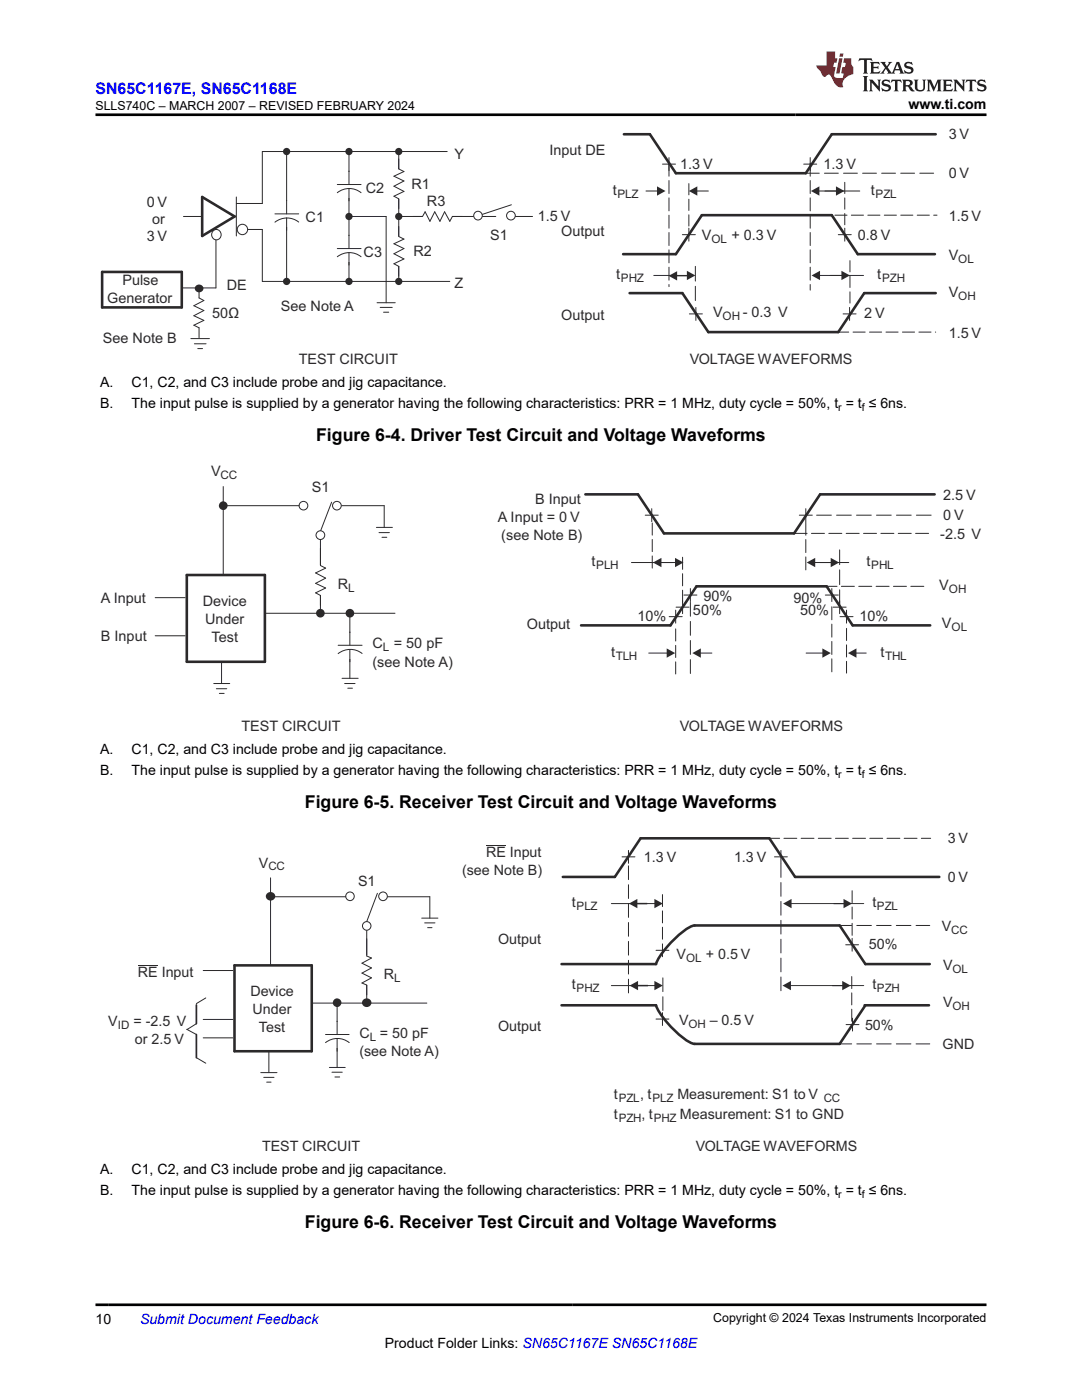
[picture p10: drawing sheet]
<svg xmlns="http://www.w3.org/2000/svg" width="216mm" height="279mm" viewBox="0 0 216 279" stroke-linecap="round" stroke-linejoin="round" font-family="sans-serif">
<path d="M47.2 39.3v7.8M49.5 45.8h2.8M130.5 55h6.7" fill="none" stroke="#2b292a" stroke-width=".2"/>
<path d="M137.1 54l1.7 1-1.7 .9z" fill="#2b292a"/>
<path d="M163.5 55h8.8" fill="none" stroke="#2b292a" stroke-width=".2"/>
<path d="M161.9 55l1.7-1v1.9z" fill="#2b292a"/>
<path d="M169.6 52v8.7" fill="none" stroke="#2b292a" stroke-width=".2" stroke-dasharray="2.2 .9"/>
<path d="M138.8 53.2v6.8" fill="none" stroke="#2b292a" stroke-width=".2" stroke-dasharray="2.9 1"/>
<path d="M166.9 66.3h19.8" fill="none" stroke="#2b292a" stroke-width=".2" stroke-dasharray="2.4 .9"/>
<path d="M125.6 58.5h10.6l5.1 7.8h26l5.2-7.8h14.2" fill="none" stroke="#2b292a" stroke-width=".52"/>
<path d="M163.4 38.1h8.2M137.6 62.6h2.5M138.9 61.4v2.5" fill="none" stroke="#2b292a" stroke-width=".2"/>
<path d="M161.8 38.1l1.7-.9v1.9z" fill="#2b292a"/>
<path d="M139 38.1h2.3" fill="none" stroke="#2b292a" stroke-width=".2"/>
<path d="M137.5 38.1l1.6-.9v1.9z" fill="#2b292a"/>
<path d="M128.9 38.1h2.3" fill="none" stroke="#2b292a" stroke-width=".2"/>
<path d="M131.1 37.2l1.7 .9-1.7 1z" fill="#2b292a"/>
<path d="M135 55.1h2.3" fill="none" stroke="#2b292a" stroke-width=".2"/>
<path d="M133.4 55.1l1.7-1v1.9z" fill="#2b292a"/>
<path d="M165.7 55h2.3" fill="none" stroke="#2b292a" stroke-width=".2"/>
<path d="M167.9 54l1.7 1-1.7 .9z" fill="#2b292a"/>
<path d="M164.6 38.1h2.4" fill="none" stroke="#2b292a" stroke-width=".2"/>
<path d="M166.8 37.2l1.7 .9-1.7 1z" fill="#2b292a"/>
<path d="M124.5 26.8h5.2l5.2 7.8h25.9l5.2-7.8h20.7M124.3 50.7h10.6l5.1-7.8h26l5.2 7.8h15.4" fill="none" stroke="#2b292a" stroke-width=".52"/>
<path d="M57.2 30.2v26M132.2 32.8h2.6M133.5 31.5v2.6M160.4 32.8h2.6M161.7 31.5v2.6M136.2 46.8h2.6M137.5 45.5v2.6M167.3 46.8h2.6M168.6 45.5v2.6M168.2 62.6h2.6M169.5 61.4v2.5" fill="none" stroke="#2b292a" stroke-width=".2"/>
<path d="M166.6 42.9h20.4" fill="none" stroke="#2b292a" stroke-width=".2" stroke-dasharray="2.4 .9"/>
<path d="M137.5 36.6v8.7M168.6 36.4v8.6" fill="none" stroke="#2b292a" stroke-width=".2" stroke-dasharray="2.2 .9"/>
<path d="M133.5 32.6v24.6M161.7 32.6v25.3" fill="none" stroke="#2b292a" stroke-width=".2" stroke-dasharray="2.6 .9"/>
<path d="M160.7 34.6h26" fill="none" stroke="#2b292a" stroke-width=".2" stroke-dasharray="2.8 1"/>
<g fill="#2b292a">
<circle cx="57.2" cy="30.2" r=".73"/>
<circle cx="57.2" cy="56.2" r=".73"/>
</g>
<path d="M89.2 30.2h-36.9v10.4M52.3 45.8v10.4h37.5M69.6 43.2h7.4" fill="none" stroke="#2b292a" stroke-width=".2"/>
<circle cx="69.6" cy="43.2" r=".73" fill="#2b292a"/>
<path d="M40.3 39.3l6.5 3.9-6.5 3.9z" fill="none" stroke="#2b292a" stroke-width=".52"/>
<path d="M36.6 43.2h3.7M47.2 40.6h5.1M75.2 60.4h3.7M75.9 61.4h2.4M76.5 62.3h1.1" fill="none" stroke="#2b292a" stroke-width=".2"/>
<path d="M54.9 40.1h4.7v5.2h-4.7z" fill-rule="evenodd" fill="#fff"/>
<path d="M69.6 30.2v26M54.9 42.7h4.7M57.2 40v2.7M57.2 43.5v2.5M59.6 44.3a3.8 3.8 0 0 0-4.7 0" fill="none" stroke="#2b292a" stroke-width=".2"/>
<g fill="#2b292a">
<circle cx="69.6" cy="30.2" r=".73"/>
<circle cx="69.6" cy="56.2" r=".73"/>
</g>
<path d="M67.3 34.2h4.7v5.2h-4.7z" fill-rule="evenodd" fill="#fff"/>
<path d="M67.3 38.5a3.8 3.8 0 0 1 4.7 0M67.3 36.8h4.7M69.6 34.1v2.7M69.6 37.6v2.5" fill="none" stroke="#2b292a" stroke-width=".2"/>
<path d="M67.3 47h4.7v5.2h-4.7z" fill-rule="evenodd" fill="#fff"/>
<path d="M79.6 30.2v26M67.3 51.2a3.8 3.8 0 0 1 4.7 0M67.3 49.6h4.7M69.6 46.9v2.7M69.6 50.4v2.5" fill="none" stroke="#2b292a" stroke-width=".2"/>
<g fill="#2b292a">
<circle cx="79.6" cy="30.2" r=".73"/>
<circle cx="79.6" cy="56.2" r=".73"/>
</g>
<path d="M78.6 47.2h2v6h-2z" fill-rule="evenodd" fill="#fff"/>
<path d="M79.6 45.2v2l1 .5-2 .9 2 1-2 1 2 1.1-2 .9 1 .6v1.9" fill="none" stroke="#2b292a" stroke-width=".2"/>
<path d="M78.6 33.7h2v6h-2z" fill-rule="evenodd" fill="#fff"/>
<path d="M79.6 31.7v2l1 .5-2 1 2 .9-2 1.1 2 1-2 1 1 .5v1.9M77 43.2v17.2M79.6 43.2h19.3" fill="none" stroke="#2b292a" stroke-width=".2"/>
<circle cx="79.6" cy="43.2" r=".73" fill="#2b292a"/>
<path d="M101.9 43.2h4.4M102 40.9l-5.8 1.9" fill="none" stroke="#2b292a" stroke-width=".2"/>
<path d="M101.1 43a.87 .87 0 0 1 1.7 0 .87 .87 0 0 1-1.7 0zM94.5 43a.86 .86 0 0 1 1.7 0 .86 .86 0 0 1-1.7 0z" fill-rule="evenodd" fill="#fff"/>
<g fill="none" stroke="#2b292a" stroke-width=".2">
<path d="M43.1 45.8v11.7h-6.8"/>
<circle cx="95.4" cy="43" r=".86"/>
<circle cx="101.9" cy="43" r=".87"/>
</g>
<path d="M38.8 59.5h2v5.9h-2z" fill-rule="evenodd" fill="#fff"/>
<path d="M39.7 57.5v2l1 .5-2 1 2 1-2 1 2 .9-2 1 1 .5v2M38.1 67.6h3.7M38.8 68.6h2.3M39.5 69.6h.9" fill="none" stroke="#2b292a" stroke-width=".2"/>
<path d="M20.4 54.3h15.9v7.1h-15.9z" fill="none" stroke="#2b292a" stroke-width=".52"/>
<circle cx="39.8" cy="57.6" r=".82" fill="#2b292a"/>
<path d="M84.3 42.3h6v1.9h-6z" fill-rule="evenodd" fill="#fff"/>
<path d="M49.1 45.8h.3M82.3 43.2h2l.5-.9 1 1.9 .9-1.9 1.1 1.9 .9-1.9 1.1 1.9 .5-1h2" fill="none" stroke="#2b292a" stroke-width=".2"/>
<circle cx="48.4" cy="45.8" r="1.04" fill="#fff"/>
<circle cx="48.4" cy="45.8" r="1.04" fill="none" stroke="#2b292a" stroke-width=".2"/>
<circle cx="43.1" cy="46.8" r="1.01" fill="#fff"/>
<g fill="none" stroke="#2b292a" stroke-width=".2">
<path d="M126 112.3h8.8"/>
<circle cx="43.1" cy="46.8" r="1.01"/>
</g>
<path d="M134.7 111.3l1.7 1-1.7 .9z" fill="#2b292a"/>
<path d="M162.5 112.3h6.9" fill="none" stroke="#2b292a" stroke-width=".2"/>
<path d="M161 112.3l1.7-1v1.9z" fill="#2b292a"/>
<path d="M158.5 106.4h27.6M160.8 104.2v10M164.4 117h20.6" fill="none" stroke="#2b292a" stroke-width=".2" stroke-dasharray="2.6 .9"/>
<path d="M130.2 104.4v9.2" fill="none" stroke="#2b292a" stroke-width=".2" stroke-dasharray="2.4 .9"/>
<path d="M116.8 98.7h10.5l5.2 7.7h26l5.1-7.7h22.9M133.8 124.8l5.2-7.8h25.9l5.2 7.8h15.5" fill="none" stroke="#2b292a" stroke-width=".52"/>
<g fill="none" stroke="#2b292a" stroke-width=".2">
<path d="M63.9 109.4v12.3M128.7 102.8h2.6M130 101.5v2.6M159.5 102.8h2.6M160.8 101.5v2.6M164.7 118.8h2.6M166 117.5v2.6M52.9 122.4h25.9M68.3 135.4h3.2M68.8 136.4h2M69.4 137.3h.9M167.6 123.1h2.6"/>
<path d="M168.9 121.8v2.6"/>
</g>
<path d="M63 112.9h2v5.9h-2z" fill-rule="evenodd" fill="#fff"/>
<path d="M44.5 97.1v17.7M63.9 110.9v2l1.1 .5-2 .9 2 1.1-2 1 2 1-2 .9 .9 .5v2" fill="none" stroke="#2b292a" stroke-width=".2"/>
<circle cx="63.9" cy="122.4" r=".69" fill="#2b292a"/>
<circle cx="63.9" cy="122.4" r=".69" fill="none" stroke="#2b292a" stroke-width=".35"/>
<circle cx="69.8" cy="122.4" r=".69" fill="#2b292a"/>
<circle cx="69.8" cy="122.4" r=".69" fill="none" stroke="#2b292a" stroke-width=".35"/>
<path d="M37.3 114.8h15.6v17.3h-15.6z" fill="none" stroke="#2b292a" stroke-width=".52"/>
<path d="M31 119.3h5.9M31 126.9h5.9M69.8 122.4v13" fill="none" stroke="#2b292a" stroke-width=".2"/>
<path d="M67.5 126.3h4.7v5.1h-4.7z" fill-rule="evenodd" fill="#fff"/>
<g fill="none" stroke="#2b292a" stroke-width=".2">
<path d="M63.9 107.7v3.2M66.2 100.2l-2.3 5.8M68.2 100.9h8.5v4.4M75.1 105.3h3.2M75.6 106.3h2.1M76.2 107.2h1M42.6 136.4h3.2M43.2 137.5h2M43.8 138.4h.9M44.2 132.1v4.3M67.5 128.8h4.7M69.8 126.1v2.7"/>
<path d="M69.8 129.7v2.4M72.2 130.4a3.9 3.9 0 0 0-4.7 0"/>
</g>
<circle cx="63.9" cy="106.8" r=".87" fill="#fff"/>
<circle cx="63.9" cy="106.8" r=".87" fill="none" stroke="#2b292a" stroke-width=".2"/>
<circle cx="67.2" cy="100.9" r=".86" fill="#fff"/>
<circle cx="67.2" cy="100.9" r=".86" fill="none" stroke="#2b292a" stroke-width=".2"/>
<circle cx="60.6" cy="100.9" r=".86" fill="#fff"/>
<g fill="none" stroke="#2b292a" stroke-width=".2">
<path d="M44.5 100.9h15.2"/>
<circle cx="60.6" cy="100.9" r=".86"/>
</g>
<circle cx="44.5" cy="100.9" r=".69" fill="#2b292a"/>
<circle cx="44.5" cy="100.9" r=".69" fill="none" stroke="#2b292a" stroke-width=".35"/>
<path d="M136.2 119.9v2.6M136.5 118.8h2.6M137.8 117.5v2.6M167.5 119.9v2.6M133.5 123.1h2.6M134.8 121.8v2.6M134.9 121.2h2.6M160.9 130.3h3.3M166.2 121.2h2.6" fill="none" stroke="#2b292a" stroke-width=".2"/>
<path d="M134.8 125.5v9.1M136.2 120.2v-9.6M168.9 125.4v8.9" fill="none" stroke="#2b292a" stroke-width=".2" stroke-dasharray="2.4 .9"/>
<path d="M137.8 120.2v14.2" fill="none" stroke="#2b292a" stroke-width=".2" stroke-dasharray="2.8 1"/>
<path d="M166 121.1v13.5" fill="none" stroke="#2b292a" stroke-width=".2" stroke-dasharray="2.6 .9"/>
<path d="M167.5 120.7v-11" fill="none" stroke="#2b292a" stroke-width=".2" stroke-dasharray="2.9 1"/>
<path d="M164.1 129.4l1.7 .9-1.7 1z" fill="#2b292a"/>
<path d="M170.8 130.3h2" fill="none" stroke="#2b292a" stroke-width=".2"/>
<path d="M169.2 130.3l1.7-.9v1.9z" fill="#2b292a"/>
<path d="M129.4 130.3h3.8" fill="none" stroke="#2b292a" stroke-width=".2"/>
<path d="M133 129.4l1.7 .9-1.7 1z" fill="#2b292a"/>
<path d="M139.7 130.3h2.3" fill="none" stroke="#2b292a" stroke-width=".2"/>
<path d="M138.2 130.3l1.6-.9v1.9z" fill="#2b292a"/>
<path d="M163.6 112.3h2.3" fill="none" stroke="#2b292a" stroke-width=".2"/>
<path d="M165.8 111.3l1.6 1-1.6 .9z" fill="#2b292a"/>
<path d="M131.8 112.3h2.4" fill="none" stroke="#2b292a" stroke-width=".2"/>
<path d="M130.3 112.3l1.7-1v1.9z" fill="#2b292a"/>
<path d="M115.9 124.8h17.9" fill="none" stroke="#2b292a" stroke-width=".52"/>
<path d="M162.9 102.8h23.2" fill="none" stroke="#2b292a" stroke-width=".2" stroke-dasharray="2.9 1"/>
<path d="M73.2 187.3v12.1M62.2 200.2h23M65.7 213h3.2M66.2 214h2.1M66.8 214.9h1" fill="none" stroke="#2b292a" stroke-width=".2"/>
<path d="M72.2 190.7h2v5.9h-2z" fill-rule="evenodd" fill="#fff"/>
<path d="M54 175.2v17.5M73.2 188.8v2l.9 .4-1.9 1 1.9 1-1.9 1 1.9 1-1.9 1 1 .4v2" fill="none" stroke="#2b292a" stroke-width=".2"/>
<circle cx="73.2" cy="200.1" r=".73" fill="#2b292a"/>
<circle cx="73.2" cy="200.1" r=".73" fill="none" stroke="#2b292a" stroke-width=".34"/>
<circle cx="67.3" cy="200.1" r=".69" fill="#2b292a"/>
<circle cx="67.3" cy="200.1" r=".69" fill="none" stroke="#2b292a" stroke-width=".34"/>
<path d="M46.8 192.7h15.4v17.1h-15.4z" fill="none" stroke="#2b292a" stroke-width=".51"/>
<path d="M40.5 193.7h6M67.3 200.2v12.8" fill="none" stroke="#2b292a" stroke-width=".2"/>
<path d="M65 204h4.7v5.1h-4.7z" fill-rule="evenodd" fill="#fff"/>
<g fill="none" stroke="#2b292a" stroke-width=".2">
<path d="M75.3 178.3l-2.1 5.6M77.3 179h8.5v4.2M73.2 185.6v3.1M84.1 183.2h3.3M84.7 184.2h2.1M85.3 185.1h.9M52 214.1h3.3M52.6 215h2.1M53.2 216h.9M53.7 209.8v4.3M65 208.1a3.8 3.8 0 0 1 4.7 0M65 206.5h4.7"/>
<path d="M67.3 203.8v2.7M67.3 207.3v2.5"/>
</g>
<circle cx="73.2" cy="184.8" r=".85" fill="#fff"/>
<circle cx="73.2" cy="184.8" r=".85" fill="none" stroke="#2b292a" stroke-width=".2"/>
<circle cx="76.4" cy="178.9" r=".86" fill="#fff"/>
<circle cx="76.4" cy="178.9" r=".86" fill="none" stroke="#2b292a" stroke-width=".2"/>
<circle cx="69.8" cy="178.9" r=".85" fill="#fff"/>
<g fill="none" stroke="#2b292a" stroke-width=".2">
<path d="M54 179h15"/>
<circle cx="69.8" cy="178.9" r=".85"/>
</g>
<circle cx="54" cy="178.9" r=".72" fill="#2b292a"/>
<circle cx="54" cy="178.9" r=".72" fill="none" stroke="#2b292a" stroke-width=".34"/>
<path d="M122 180.3h8.7" fill="none" stroke="#2b292a" stroke-width=".2"/>
<path d="M130.6 179.4l1.7 .9-1.7 1z" fill="#2b292a"/>
<path d="M127 180.3h2.1" fill="none" stroke="#2b292a" stroke-width=".2"/>
<path d="M125.5 180.3l1.7-.9v1.9z" fill="#2b292a"/>
<path d="M127.2 196.7h2.1" fill="none" stroke="#2b292a" stroke-width=".2"/>
<path d="M125.6 196.7l1.7-.9v1.8z" fill="#2b292a"/>
<path d="M166.1 196.7h2.1" fill="none" stroke="#2b292a" stroke-width=".2"/>
<path d="M168.1 195.8l1.6 .9-1.6 .9z" fill="#2b292a"/>
<path d="M166.4 180.3h2.1" fill="none" stroke="#2b292a" stroke-width=".2"/>
<path d="M168.3 179.4l1.7 .9-1.7 1z" fill="#2b292a"/>
<path d="M157.8 180.3h14.5" fill="none" stroke="#2b292a" stroke-width=".2"/>
<path d="M156.3 180.3l1.6-.9v1.9z" fill="#2b292a"/>
<path d="M125.4 172.8v25.6M155.8 172.4v25.7" fill="none" stroke="#2b292a" stroke-width=".2" stroke-dasharray="2.7 1"/>
<path d="M153 167.3h32.7" fill="none" stroke="#2b292a" stroke-width=".2" stroke-dasharray="2.6 .9"/>
<path d="M112.3 175h10.4l5.1-7.7h25.7l5.2 7.7h28.7M112 192.4h18.9a17.2 17.2 0 0 1 7.3-7.6l29.3-.1 5.2 7.7h12.8M112 200.6h18.9a17.2 17.2 0 0 0 7.3 7.7h29.3M172.5 200.6h12.9" fill="none" stroke="#2b292a" stroke-width=".51"/>
<path d="M97 168.7h3.9M124.1 171h2.6M125.4 169.7v2.6M154.5 171h2.6M155.8 169.7v2.6M130.9 189.7h2.6M132.2 188.4v2.5M157.7 196.7h14.6M168.7 188.6h2.6M170 187.3v2.5M130.9 203.4h2.6M132.2 202.1v2.6" fill="none" stroke="#2b292a" stroke-width=".2"/>
<path d="M167 184.7h18.5M167 208.3h18.5" fill="none" stroke="#2b292a" stroke-width=".2" stroke-dasharray="2.9 1"/>
<path d="M170 177.8v9.1" fill="none" stroke="#2b292a" stroke-width=".2" stroke-dasharray="2.4 .9"/>
<path d="M156.1 196.7l1.7-.9v1.8z" fill="#2b292a"/>
<path d="M132.2 178.5v9.5" fill="none" stroke="#2b292a" stroke-width=".2" stroke-dasharray="2.4 .9"/>
<path d="M122 196.7h8.7" fill="none" stroke="#2b292a" stroke-width=".2"/>
<path d="M130.6 195.8l1.7 .9-1.7 .9z" fill="#2b292a"/>
<path d="M27.5 192.6h4M41.1 199.2l-1.9 1.1M39.2 204.3l-1.9 1.1 1.9 1.1M39.2 211.1l1.9 1.1M40.5 203.5h6M40.5 207.1h6M168.8 204.5h2.6M170.1 203.2v2.6" fill="none" stroke="#2b292a" stroke-width=".2"/>
<path d="M172.7 200.6l-5.2 7.7" fill="none" stroke="#2b292a" stroke-width=".51"/>
<path d="M39.2 200.5v3.8M39.2 206.5v4.6" fill="none" stroke="#2b292a" stroke-width=".34"/>
<path d="M132.3 195.2v6.5" fill="none" stroke="#2b292a" stroke-width=".2" stroke-dasharray="2.7 1"/>
<path d="M170 194.9v9.1" fill="none" stroke="#2b292a" stroke-width=".2" stroke-dasharray="2.4 .9"/>
<path d="M171.5 11.6l-.2 .6 .5-.2h.6v.1v2.2l-.2 .4h1l-.2-.4v-2.2v-.1h.5l.5 .2-.1-.6zM173.6 12.4l.2 .3v1.6l-.2 .4h1.9l.1-.6a1.08 1.08 0 0 1-1.3 .2v-.7h.6l.4 .2v-.7l-.4 .2h-.6v-.5l.2-.2a1 1 0 0 1 1 .3l-.1-.5zM175.7 12.4l.9 1.1-1 1.2h.9l-.2-.2 .5-.8 .4 .8-.2 .2h1.6l-.2-.2 .2-.5h.9l.1 .5-.1 .2h.9l-.2-.4-.8-1.9h-.5l-.9 2.1-.9-1.1 .9-1h-.8l.2 .2-.4 .6-.4-.6 .2-.2zM179 12.8l.4 1h-.7zM180.7 12.5a.65 .65 0 0 0-.2 .7 .65 .65 0 0 0 .6 .5l.6 .1 .1 .3a.79 .79 0 0 1-.7 .4 .79 .79 0 0 1-.7-.5l.1 .7 .2-.1a.93 .93 0 0 0 1.1 0 .93 .93 0 0 0 .4-.9 1.46 1.46 0 0 0-1.2-.6l-.1-.3a1.09 1.09 0 0 1 1.2 .2l-.2-.6-.1 .1-.5-.2zM172.2 15.2l.2 .4v2.2l-.2 .4h1l-.2-.4v-2.2l.2-.4zM173.4 15.9l.2 .4v1.5l-.2 .4h.8l-.3-.4 .1-1.3 1.6 1.8v-2l.2-.4h-.7l.1 .2 .1 1.1-1.2-1.3zM176.2 16a.65 .65 0 0 0-.2 .8 .65 .65 0 0 0 .6 .4l.6 .2 .1 .2a.79 .79 0 0 1-.7 .4 .79 .79 0 0 1-.7-.5l.1 .7 .2-.1a.93 .93 0 0 0 1.1 .1 .93 .93 0 0 0 .4-1 1.46 1.46 0 0 0-1.2-.5l-.1-.4a1.09 1.09 0 0 1 1.2 .2l-.1-.6-.2 .1-.5-.1zM177.9 15.9l-.1 .6a.63 .63 0 0 1 .8-.3v1.6l-.3 .4h1l-.2-.4v-1.6a.66 .66 0 0 1 .8 .3l-.1-.6zM180 15.9l.2 .4v1.5l-.2 .4h1l-.2-.2-.1-.7h.5l.1 .2a.79 .79 0 0 0 1.2 .6l-1-.9a.61 .61 0 0 0 .6-.6 .61 .61 0 0 0-.5-.7zM180.8 16.2h.1a.47 .47 0 0 1 .5 .1 .47 .47 0 0 1 .1 .5l-.1 .1-.7 .1zM182.3 15.9l.2 .2a2.27 2.27 0 0 0 .4 2 1.04 1.04 0 0 0 1.7-.7v-1.3l.2-.2h-.8l.2 .4v1.1a.6 .6 0 0 1-.6 .6 .6 .6 0 0 1-.6-.6v-1.1l.3-.4zM184.9 15.9l.2 .4v1.5l-.2 .4h.8l-.3-.4v-1.4l.9 1.9 .9-1.9v1.4l-.3 .4h1l-.2-.4v-1.5l.2-.4h-.8l-.7 1.5-.6-1.5zM188.1 15.9l.2 .4v1.5l-.2 .4h1.9l.1-.6a1.09 1.09 0 0 1-1.3 .2v-.7h.6l.4 .2v-.6l-.4 .2h-.6v-.6l.2-.1a1.01 1.01 0 0 1 1 .3l-.1-.6zM190.2 15.9l.3 .4v1.5l-.3 .4h.8l-.2-.4v-1.3l1.6 1.8v-2l.2-.4h-.7l.2 .2v1.1l-1.2-1.3zM192.8 15.9l-.1 .6a.63 .63 0 0 1 .8-.3v1.6l-.3 .4h1l-.2-.4v-1.6a.66 .66 0 0 1 .8 .3l-.1-.6zM195.2 16a.65 .65 0 0 0-.2 .8 .65 .65 0 0 0 .6 .4l.6 .2 .2 .2a.79 .79 0 0 1-.7 .4 .79 .79 0 0 1-.7-.5l.1 .7 .2-.1a.93 .93 0 0 0 1 .1 .93 .93 0 0 0 .5-1 1.46 1.46 0 0 0-1.3-.5v-.4a1.09 1.09 0 0 1 1.2 .2l-.2-.6-.2 .1-.5-.1z" fill="#231f20"/>
<path d="M164.9 10.3v2.7h-2l.1 .4 .8 1a.95 .95 0 0 0 1 .9 .59 .59 0 0 1 .5-.4 .59 .59 0 0 1 .5 .3l.4 .8a1.59 1.59 0 0 0 2.1 1.4 1.61 1.61 0 0 1 1-2.3l1-.3-.1-1.5a1.59 1.59 0 0 1-.3-1.7h-1.5l-.2 .9h.6l-.2 .9h-.5l-.2 .9v.3l.4 .1-.1 .9h-.7a.73 .73 0 0 1-1-.7l.3-1.5h-.5l.1-.9h.5l.2-.9h-.5v-1.3zM167.4 11.6l-.6 3.1h.7l.6-3.1zM167.6 10.7l-.1 .6h.7l.1-.6z" fill="#ed1c24"/>
<path d="M19 22.9h177.8M19 260.4h177.8" fill="none" stroke="#000" stroke-width=".53"/>
<g font-size="3.5">
<text x="63.1" y="88">Figure 6-4. Driver Test Circuit and Voltage Waveforms</text>
<text x="60.8" y="161.2">Figure 6-5. Receiver Test Circuit and Voltage Waveforms</text>
<text x="60.8" y="245">Figure 6-6. Receiver Test Circuit and Voltage Waveforms</text>
</g>
<text font-size="3.2" fill="#00f" x="19" y="18.7">SN65C1167E, SN65C1168E</text>
<g font-size="2.9" fill="#2b292a">
<text x="189.3" y="27.8">3 V</text>
<text x="90.7" y="31.8">Y</text>
<text x="109.6" y="31">Input DE</text>
<text x="135.7" y="33.7">1.3 V</text>
<text x="164.3" y="33.7">1.3 V</text>
<text x="189.3" y="35.6">0 V</text>
<text x="29.3" y="41.2">0 V</text>
<text x="73" y="38.5">C2</text>
<text x="82.1" y="37.7">R1</text>
<text x="85.2" y="41.1">R3</text>
<text x="122.3" y="38.9">t</text>
<text x="173.7" y="38.9">t</text>
<text x="30.3" y="44.7">or</text>
<text x="61" y="44.3">C1</text>
<text x="97.8" y="48">S1</text>
<text x="107.3" y="44.1">1.5 V</text>
<text x="112" y="47.2">Output</text>
<text x="140" y="48">V</text>
<text x="146" y="48">+ 0.3 V</text>
<text x="171.2" y="48">0.8 V</text>
<text x="189.3" y="44.1">1.5 V</text>
<text x="29.3" y="48.1">3 V</text>
<text x="72.6" y="51.2">C3</text>
<text x="82.5" y="51.2">R2</text>
<text x="189.3" y="51.9">V</text>
<text x="24.4" y="56.9">Pulse</text>
<text x="45.3" y="57.9">DE</text>
<text x="90.7" y="57.4">Z</text>
<text x="122.9" y="55.8">t</text>
<text x="175" y="55.8">t</text>
<text x="189.3" y="59.2">V</text>
<text x="21.4" y="60.4">Generator</text>
<text x="42.3" y="63.4">50Ω</text>
<text x="56.1" y="62.1">See Note A</text>
<text x="112" y="63.8">Output</text>
<text x="142.3" y="63.2">V</text>
<text x="148.2" y="63.2">- 0.3 V</text>
<text x="172.5" y="63.5">2 V</text>
<text x="20.5" y="68.5">See Note B</text>
<text x="189.3" y="67.4">1.5 V</text>
<text x="59.6" y="72.6">TEST CIRCUIT</text>
<text x="137.6" y="72.6">VOLTAGE WAVEFORMS</text>
<text x="42.1" y="95">V</text>
<text x="62.2" y="98.1">S1</text>
<text x="106.8" y="100.6">B Input</text>
<text x="188.2" y="99.8">2.5 V</text>
<text x="99.3" y="104.2">A Input = 0 V</text>
<text x="100" y="107.7">(see Note B)</text>
<text x="187.6" y="107.6">-2.5 V</text>
<text x="188.2" y="103.7">0 V</text>
<text x="118" y="113">t</text>
<text x="172.9" y="113">t</text>
<text x="67.4" y="117.6">R</text>
<text x="140.4" y="119.9">90%</text>
<text x="187.4" y="117.8">V</text>
<text x="20.1" y="120.3">A Input</text>
<text x="40.5" y="121">Device</text>
<text x="40.9" y="124.6">Under</text>
<text x="105.1" y="125.6">Output</text>
<text x="127.2" y="123.8">10%</text>
<text x="138.3" y="122.7">50%</text>
<text x="158.3" y="120.3">90%</text>
<text x="159.6" y="122.7">50%</text>
<text x="171.5" y="123.8">10%</text>
<text x="187.9" y="125.4">V</text>
<text x="20.1" y="127.9">B Input</text>
<text x="42.2" y="128.2">Test</text>
<text x="74.3" y="129.4">C</text>
<text x="78.6" y="129.4">= 50 pF</text>
<text x="121.9" y="131.1">t</text>
<text x="175.7" y="131.1">t</text>
<text x="74.3" y="133">(see Note A)</text>
<text x="48.2" y="145.8">TEST CIRCUIT</text>
<text x="135.7" y="145.8">VOLTAGE WAVEFORMS</text>
<text x="51.7" y="173.1">V</text>
<text x="97" y="171.1">RE Input</text>
<text x="128.5" y="172">1.3 V</text>
<text x="146.5" y="172">1.3 V</text>
<text x="189.1" y="168.3">3 V</text>
<text x="71.5" y="176.7">S1</text>
<text x="92.2" y="174.7">(see Note B)</text>
<text x="189.1" y="176">0 V</text>
<text x="114.1" y="181.1">t</text>
<text x="174.1" y="181.1">t</text>
<text x="187.9" y="185.8">V</text>
<text x="99.4" y="188.4">Output</text>
<text x="135" y="191.5">V</text>
<text x="140.8" y="191.5">+ 0.5 V</text>
<text x="173.4" y="189.4">50%</text>
<text x="27.5" y="195">RE Input</text>
<text x="76.6" y="195.4">R</text>
<text x="114.1" y="197.5">t</text>
<text x="174.1" y="197.5">t</text>
<text x="188.2" y="193.5">V</text>
<text x="50" y="198.8">Device</text>
<text x="50.4" y="202.4">Under</text>
<text x="188.2" y="201.1">V</text>
<text x="21.6" y="204.7">V</text>
<text x="26.6" y="204.7">= -2.5 V</text>
<text x="26.9" y="208.3">or 2.5 V</text>
<text x="51.7" y="205.9">Test</text>
<text x="71.7" y="207.1">C</text>
<text x="75.8" y="207.1">= 50 pF</text>
<text x="99.4" y="205.8">Output</text>
<text x="135.5" y="204.5">V</text>
<text x="141.6" y="204.5">– 0.5 V</text>
<text x="172.6" y="205.5">50%</text>
<text x="188.1" y="209.4">GND</text>
<text x="71.7" y="210.7">(see Note A)</text>
<text x="122.5" y="219.3">t</text>
<text x="127.7" y="219.3">, t</text>
<text x="135.2" y="219.3">Measurement: S1 to V</text>
<text x="122.5" y="223.4">t</text>
<text x="128" y="223.4">, t</text>
<text x="135.7" y="223.4">Measurement: S1 to GND</text>
<text x="52.3" y="229.7">TEST CIRCUIT</text>
<text x="138.9" y="229.7">VOLTAGE WAVEFORMS</text>
</g>
<g font-size="2.8">
<text x="181.3" y="21.8">www.ti.com</text>
<text x="20" y="77.2">A.</text>
<text x="26.3" y="77.2">C1, C2, and C3 include probe and jig capacitance.</text>
<text x="20" y="81.4">B.</text>
<text x="26.3" y="81.4">The input pulse is supplied by a generator having the following characteristics: PRR = 1 MHz, duty cycle = 50%, t = t ≤ 6ns.</text>
<text x="20" y="150.4">A.</text>
<text x="20" y="154.7">B.</text>
<text x="26.3" y="150.4">C1, C2, and C3 include probe and jig capacitance.</text>
<text x="26.3" y="154.7">The input pulse is supplied by a generator having the following characteristics: PRR = 1 MHz, duty cycle = 50%, t = t ≤ 6ns.</text>
<text x="20" y="234.2">A.</text>
<text x="20" y="238.5">B.</text>
<text x="26.3" y="234.2">C1, C2, and C3 include probe and jig capacitance.</text>
<text x="26.3" y="238.5">The input pulse is supplied by a generator having the following characteristics: PRR = 1 MHz, duty cycle = 50%, t = t ≤ 6ns.</text>
<text x="19" y="264.2">10</text>
<text x="76.8" y="269">Product Folder Links: SN65C1167E SN65C1168E</text>
</g>
<text font-size="2.8" fill="#00f" x="27.9" y="264.2">Submit Document Feedback</text>
<g font-size="2.5">
<text x="19.1" y="21.9">SLLS740C – MARCH 2007 – REVISED FEBRUARY 2024</text>
<text x="142.3" y="263.9">Copyright © 2024 Texas Instruments Incorporated</text>
</g>
<g font-size="2.3" fill="#2b292a">
<text x="123.2" y="39.5">PLZ</text>
<text x="174.7" y="39.5">PZL</text>
<text x="142" y="48.6">OL</text>
<text x="191.2" y="52.5">OL</text>
<text x="123.9" y="56.3">PHZ</text>
<text x="176" y="56.3">PZH</text>
<text x="191.2" y="59.8">OH</text>
<text x="144.2" y="63.8">OH</text>
<text x="44" y="95.6">CC</text>
<text x="119" y="113.6">PLH</text>
<text x="173.8" y="113.6">PHL</text>
<text x="69.5" y="118.2">L</text>
<text x="189.3" y="118.4">OH</text>
<text x="76.4" y="130">L</text>
<text x="122.9" y="131.7">TLH</text>
<text x="176.6" y="131.7">THL</text>
<text x="189.9" y="126">OL</text>
<text x="53.6" y="173.7">CC</text>
<text x="115.1" y="181.7">PLZ</text>
<text x="175" y="181.7">PZL</text>
<text x="189.8" y="186.4">CC</text>
<text x="78.6" y="196">L</text>
<text x="136.9" y="192.1">OL</text>
<text x="190.1" y="194.1">OL</text>
<text x="115.1" y="198.1">PHZ</text>
<text x="175" y="198.1">PZH</text>
<text x="190.1" y="201.7">OH</text>
<text x="23.5" y="205.3">ID</text>
<text x="73.8" y="207.7">L</text>
<text x="137.4" y="205.1">OH</text>
<text x="123.5" y="219.9">PZL</text>
<text x="130.2" y="219.9">PLZ</text>
<text x="164.4" y="219.9">CC</text>
<text x="123.5" y="224">PZH</text>
<text x="130.5" y="224">PHZ</text>
</g>
<g font-size="2.1">
<text x="167.3" y="82">r</text>
<text x="172" y="82">f</text>
<text x="167.3" y="155.2">r</text>
<text x="172" y="155.2">f</text>
<text x="167.3" y="239">r</text>
<text x="172" y="239">f</text>
</g>
</svg>
